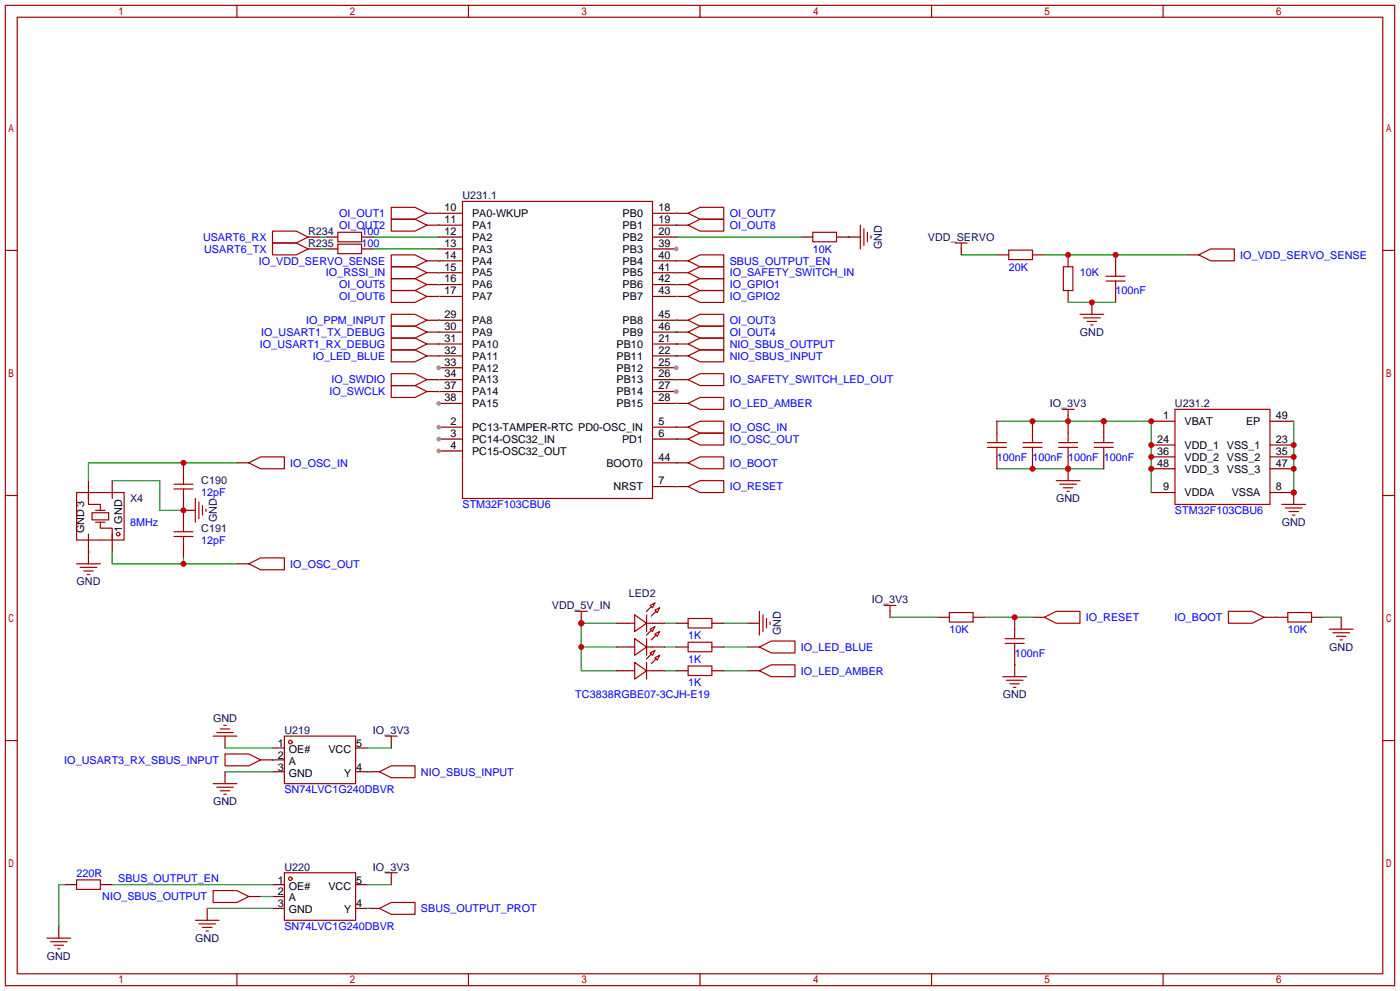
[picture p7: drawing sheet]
<svg xmlns="http://www.w3.org/2000/svg" width="299mm" height="212mm" viewBox="0 0 299 212" stroke-linecap="round" stroke-linejoin="round" font-family="sans-serif">
<g fill="none" stroke="#a10000" stroke-width=".25">
<path d="M1.1 1.1h297.2v209.6h-297.2zM3.7 3.7h292.1v204.5h-292.1zM50.7 1.1v2.6M100.2 1.1v2.6M149.7 1.1v2.6M199.3 1.1v2.6M248.8 1.1v2.6M1.1 53.5h2.6M204.3 51.9h2.6M205.6 51.9v1.3M215.8 53.5h5.1v2h-5.1zM227.5 57h2v5.1h-2z"/>
<path d="M236.6 59.1h4.1M238.6 57v2.1M256.4 54.5l2.6-1.3h5v2.6h-5zM295.8 53.5h2.5M236.6 60.1h4.1M238.6 60.1v2M1.1 105.9h2.6M295.8 105.9h2.5M1.1 158.3h2.6M295.8 158.3h2.5M50.7 208.2v2.5M100.2 208.2v2.5"/>
<path d="M149.7 208.2v2.5M199.3 208.2v2.5M248.8 208.2v2.5"/>
</g>
<path d="M205.6 53.2v1.3M213.2 54.5h2.6M220.9 54.5h2.5M228.5 54.5v2.5M238.6 54.5v2.5M253.9 54.5h2.5M228.5 62.1v2.5M238.6 62.1v2.5" fill="none" stroke="#870000" stroke-width=".25"/>
<path d="M223.4 54.5h30.5" fill="none" stroke="#008700" stroke-width=".25"/>
<g fill="#c00">
<circle cx="228.5" cy="54.5" r=".63"/>
<circle cx="238.6" cy="54.5" r=".63"/>
</g>
<path d="M205.6 54.5h7.6M228.5 64.6h10.1" fill="none" stroke="#008700" stroke-width=".25"/>
<path d="M233.6 64.6v2.6" fill="none" stroke="#870000" stroke-width=".25"/>
<circle cx="233.6" cy="64.6" r=".63" fill="#c00"/>
<g fill="none" stroke="#a10000" stroke-width=".25">
<path d="M231 67.2h5.1M231.8 67.9h3.5M232.5 68.7h2.1M233.3 69.5h.5M53.2 98.9l2.6-1.2h5v2.5h-5zM16.4 105.3h10.1v10.1h-10.1zM18.9 105.3v2.5h2.6v1.3M19.7 109.6h3.5v1.5h-3.5zM20.4 111.6h2.1M20.4 109.1h2.1M21.5 111.6v1.3h2.5v2.5M37.2 103.5h4.1"/>
<path d="M37.2 104.5h4.1M37.2 113.7h4.1M37.2 114.7h4.1M39.2 101.5v2M39.2 104.5v2.1M39.2 111.6v2.1M39.2 114.7v2M53.2 120.5l2.6-1.2h5v2.5h-5z"/>
<circle cx="25.3" cy="114.2" r=".38"/>
</g>
<path d="M39.2 98.9v2.6M50.7 98.9h2.5M18.9 102.7v3.9M18.9 114.2v3.8M24 102.7v3.9M24 114.2v3.8M39.2 106.6v5M39.2 116.7v2.6M50.7 120.5h2.5" fill="none" stroke="#870000" stroke-width=".25"/>
<path d="M24 102.7h10.2v6.4h5M24 118v2.5h26.7M39.2 119.3v1.2" fill="none" stroke="#008700" stroke-width=".25"/>
<circle cx="39.2" cy="120.5" r=".63" fill="#c00"/>
<path d="M50.7 98.9h-31.8v3.8" fill="none" stroke="#008700" stroke-width=".25"/>
<circle cx="39.2" cy="98.9" r=".63" fill="#c00"/>
<path d="M39.2 109.1h2.6" fill="none" stroke="#870000" stroke-width=".25"/>
<circle cx="39.2" cy="109.1" r=".63" fill="#c00"/>
<g fill="none" stroke="#a10000" stroke-width=".25">
<path d="M41.8 106.6v5M42.5 107.3v3.6M43.3 108.1v2M44.1 108.8v.5M16.4 120.5h5.1M17.1 121.3h3.6M17.9 122h2M18.7 122.8h.5M203.1 130.9h5.1v2.1h-5.1zM215 137.5h4.1M215 136.5h4.1M217 134.5v2"/>
<path d="M217 137.5v2.1M223.4 132l2.5-1.3h5.1v2.5h-5.1z"/>
</g>
<path d="M18.9 118v2.5M200.5 132h2.6M208.2 132h2.5M217 132v2.5M217 139.6v2.5M220.9 132h2.5" fill="none" stroke="#870000" stroke-width=".25"/>
<path d="M18.9 118h.1M210.7 132h10.2" fill="none" stroke="#008700" stroke-width=".25"/>
<circle cx="217" cy="132" r=".63" fill="#c00"/>
<path d="M159.9 138.3h2.5M159.9 133.2h2.5M190.4 130.7v1.3M159.9 143.4h2.5M217 142.1v2.6" fill="none" stroke="#870000" stroke-width=".25"/>
<path d="M162.4 138.3l2.6-1.3h5.1v2.6h-5.1zM162.4 130.7v5.1M163.2 131.4v3.6M164 132.2v2M164.7 133v.5M189.1 129.4h2.5M190.4 129.4v1.3M162.4 143.4l2.6-1.3h5.1v2.6h-5.1zM214.5 144.7h5.1M215.3 145.4h3.5M216 146.2h2.1M216.8 146.9h.5" fill="none" stroke="#a10000" stroke-width=".25"/>
<path d="M124.3 138.3h7.7M132 133.2h-7.7v10.2h7.7M190.4 132h10.1M217 142.1h.1" fill="none" stroke="#008700" stroke-width=".25"/>
<g fill="#c00">
<circle cx="124.3" cy="133.2" r=".63"/>
<circle cx="124.3" cy="138.3" r=".63"/>
</g>
<path d="M124.3 132v1.2" fill="none" stroke="#870000" stroke-width=".25"/>
<circle cx="124.3" cy="133.2" r=".63" fill="#c00"/>
<g fill="none" stroke="#a10000" stroke-width=".25">
<path d="M58.3 49.4h5.1l2.5 1.3-2.5 1.2h-5.1zM58.3 51.9h5.1l2.5 1.3-2.5 1.3h-5.1zM72.3 49.7h5v2h-5zM72.3 52.2h5v2h-5zM83.7 44.3h5.1l2.5 1.3-2.5 1.3h-5.1zM83.7 46.9h5.1l2.5 1.2-2.5 1.3h-5.1zM83.7 54.5h5.1l2.5 1.3-2.5 1.2h-5.1zM83.7 57h5.1l2.5 1.3-2.5 1.3h-5.1zM83.7 59.6h5.1l2.5 1.2-2.5 1.3h-5.1zM98.9 43.1h40.7v63.5h-40.7zM147.2 45.6l2.5-1.3h5.1v2.6h-5.1zM147.2 48.1l2.5-1.2h5.1v2.5h-5.1z"/>
<path d="M173.9 49.7h5v2h-5zM184 48.1v5.1M184.8 48.9v3.6M185.5 49.7v2M186.3 50.4v.5M83.7 62.1h5.1l2.5 1.3-2.5 1.2h-5.1zM83.7 67.2h5.1l2.5 1.3-2.5 1.2h-5.1zM83.7 69.7h5.1l2.5 1.3-2.5 1.3h-5.1zM83.7 72.3h5.1l2.5 1.2-2.5 1.3h-5.1zM83.7 79.9h5.1l2.5 1.3-2.5 1.2h-5.1zM147.2 60.8l2.5-1.2h5.1v2.5h-5.1zM147.2 63.4l2.5-1.3h5.1v2.5h-5.1z"/>
<path d="M147.2 68.5l2.5-1.3h5.1v2.5h-5.1zM147.2 71l2.5-1.3h5.1v2.6h-5.1zM147.2 73.5l2.5-1.2h5.1v2.5h-5.1zM147.2 76.1l2.5-1.3h5.1v2.5h-5.1zM83.7 82.4h5.1l2.5 1.3-2.5 1.3h-5.1zM147.2 98.9l2.5-1.2h5.1v2.5h-5.1zM147.2 91.3l2.5-1.3h5.1v2.6h-5.1zM147.2 93.9l2.5-1.3h5.1v2.5h-5.1zM147.2 104l2.5-1.3h5.1v2.6h-5.1zM123.1 130.7h2.5M124.3 130.7v1.3M134.5 138.3h1.3"/>
<path d="M134.5 133.2h1.3M135.8 136.5l2.5 1.8-2.5 1.8zM135.8 131.4l2.5 1.8-2.5 1.8zM138.3 138.3h1.3M138.3 131.4v3.6M138.3 136.5v3.6M138.3 133.2h1.3M139.1 134.5l1-.5-.5 1zM139.1 129.4l1-.5-.5 1zM139.1 139.6l1-.5-.5 1zM139.3 134.7l-1 1.1M139.3 129.7l-1 1"/>
<path d="M139.3 139.8l-1 1M140.1 135.5l1-.5-.5 1zM140.1 130.4l1-.5-.5 1zM140.3 135.8l-1 1M140.3 130.7l-1 1M147.2 132.2h5.1v2h-5.1zM147.2 137.3h5.1v2h-5.1zM45.6 157.4h5.1M46.4 156.6h3.5M47.1 155.8h2M47.9 155.1h.5M60.8 157.4h15.3v10.1h-15.3z"/>
<path d="M82.4 157.4h2.6M83.7 157.4v1.2M134.5 143.4h1.3M135.8 141.6l2.5 1.8-2.5 1.8zM138.3 141.6v3.6M138.3 143.4h1.3M140.1 140.6l1-.5-.5 1zM140.3 140.8l-1 1.1M147.2 142.4h5.1v2h-5.1zM45.6 167.5h5.1M46.4 168.3h3.5M47.1 169h2"/>
<path d="M47.9 169.8h.5M48.1 161.2h5.1l2.6 1.2-2.6 1.3h-5.1zM81.2 165l2.5-1.3h5.1v2.5h-5.1zM16.4 188.1h5.1v2h-5.1zM41.8 196.7h5.1M42.5 197.5h3.6M43.3 198.2h2M44.1 199h.5M45.6 190.4h5.1l2.5 1.2-2.5 1.3h-5.1zM60.8 186.6h15.3v10.1h-15.3zM81.2 194.2l2.5-1.3h5.1v2.6h-5.1zM82.4 186.6h2.6"/>
<path d="M83.7 186.6v1.2M10 200.5h5.1M10.8 201.3h3.6M11.6 202.1h2M12.3 202.8h.5"/>
<circle cx="62.1" cy="158.6" r=".38"/>
<circle cx="62.1" cy="187.8" r=".38"/>
</g>
<g fill="none" stroke="#870000" stroke-width=".25">
<path d="M65.9 50.7h2.6M65.9 53.2h2.6M69.7 50.7h2.6M69.7 53.2h2.6M77.3 50.7h2.6M77.3 53.2h2.6M91.3 45.6h7.6M91.3 48.1h7.6M91.3 55.8h7.6M91.3 58.3h7.6M93.9 50.7h5M93.9 53.2h5"/>
<path d="M144.7 45.6h2.5M144.7 48.1h2.5M171.3 50.7h2.6M178.9 50.7h5.1M91.3 60.8h7.6M91.3 63.4h7.6M91.3 68.5h7.6M91.3 71h7.6M91.3 73.5h7.6M93.9 76.1h5M93.9 78.6h5M144.7 60.8h2.5"/>
<path d="M144.7 63.4h2.5M144.7 68.5h2.5M144.7 71h2.5M144.7 73.5h2.5M144.7 76.1h2.5M91.3 81.2h2.6M91.3 83.7h2.6M139.6 98.9h7.6M139.6 91.3h7.6M139.6 93.9h7.6M139.6 104h7.6M132 133.2h2.5"/>
<path d="M132 138.3h2.5M139.6 133.2h2.5M139.6 138.3h2.5M144.7 133.2h2.5M144.7 138.3h2.5M152.3 133.2h2.5M152.3 138.3h2.5M48.1 157.4v2.5M58.3 159.9h2.5M76.1 159.9h2.5M83.7 158.6v1.3M132 143.4h2.5"/>
<path d="M139.6 143.4h2.5M144.7 143.4h2.5M152.3 143.4h2.5M48.1 165v2.5M55.8 162.4h5M58.3 165h2.5M76.1 165h5.1M12.6 198v2.5M13.8 189.1h2.6M21.5 189.1h2.5M44.3 194.2v2.5M53.2 191.6h2.6"/>
<path d="M58.3 189.1h2.5M58.3 194.2h2.5M58.3 191.6h2.5M76.1 189.1h2.5M76.1 194.2h5.1M83.7 187.8v1.3"/>
</g>
<g fill="none" stroke="#008700" stroke-width=".25">
<path d="M68.5 50.7h1.2M68.5 53.2h1.2M79.9 50.7h14M79.9 53.2h14M144.7 50.7h26.6M181.5 50.7h.1M142.1 133.2h2.6M142.1 138.3h2.6M154.8 133.2h5.1M154.8 138.3h5.1M48.1 159.9h10.2M78.6 159.9h5.1"/>
<path d="M142.1 143.4h2.6M154.8 143.4h5.1M48.1 165h10.2M58.3 162.4h.1M78.6 165h.1M13.8 189.1h-1.2v8.9M24 189.1h34.3M44.3 194.2h14M55.8 191.6h2.5M78.6 194.2h.1M78.6 189.1h5.1"/>
</g>
<circle cx="93.9" cy="78.6" r=".51" fill="#999"/>
<path d="M93.9 81.2h5M93.9 83.7h5M93.9 86.2h5" fill="none" stroke="#870000" stroke-width=".25"/>
<circle cx="93.9" cy="86.2" r=".51" fill="#999"/>
<path d="M139.6 45.6h5.1M139.6 48.1h5.1M139.6 50.7h5.1M139.6 53.2h5.1" fill="none" stroke="#870000" stroke-width=".25"/>
<circle cx="144.7" cy="53.2" r=".51" fill="#999"/>
<path d="M139.6 55.8h5.1M139.6 58.3h5.1M139.6 60.8h5.1M139.6 63.4h5.1M139.6 68.5h5.1M139.6 71h5.1M139.6 73.5h5.1M139.6 76.1h5.1M139.6 78.6h5.1" fill="none" stroke="#870000" stroke-width=".25"/>
<circle cx="144.7" cy="78.6" r=".51" fill="#999"/>
<path d="M139.6 81.2h5.1M139.6 83.7h5.1" fill="none" stroke="#870000" stroke-width=".25"/>
<circle cx="144.7" cy="83.7" r=".51" fill="#999"/>
<path d="M93.9 91.3h5M139.6 86.2h5.1" fill="none" stroke="#870000" stroke-width=".25"/>
<circle cx="93.9" cy="91.3" r=".51" fill="#999"/>
<path d="M93.9 93.9h5" fill="none" stroke="#870000" stroke-width=".25"/>
<circle cx="93.9" cy="93.9" r=".51" fill="#999"/>
<path d="M93.9 96.4h5" fill="none" stroke="#870000" stroke-width=".25"/>
<circle cx="93.9" cy="96.4" r=".51" fill="#999"/>
<path d="M218.8 95.6h4.1M218.8 94.6h4.1M220.9 92.6v2M220.9 95.6v2.1M226.4 95.6h4.1M226.4 94.6h4.1M227.2 87.5h2.5M228.5 87.5v1.3M228.5 92.6v2M228.5 95.6v2.1M251.3 87.5h20.4v20.3h-20.4z" fill="none" stroke="#a10000" stroke-width=".25"/>
<g fill="none" stroke="#870000" stroke-width=".25">
<path d="M220.9 90v2.6M220.9 97.7v2.5M228.5 88.8v3.8M228.5 97.7v2.5M246.3 90h5M246.3 95.1h5M246.3 97.7h5M271.7 90h5M271.7 95.1h5M271.7 97.7h5M246.3 100.2h5M246.3 105.3h5"/>
<path d="M271.7 100.2h5M271.7 105.3h5"/>
</g>
<g fill="none" stroke="#008700" stroke-width=".25">
<path d="M93.9 45.6h.1M93.9 48.1h.1M93.9 55.8h.1M93.9 58.3h.1M144.7 45.6h.1M144.7 48.1h.1M93.9 60.8h.1M93.9 63.4h.1M93.9 68.5h.1M93.9 71h.1M93.9 73.5h.1M144.7 60.8h.1"/>
<path d="M144.7 63.4h.1M144.7 68.5h.1M144.7 71h.1M144.7 73.5h.1M144.7 76.1h.1M93.9 81.2h.1M93.9 83.7h.1M144.7 98.9h.1M144.7 91.3h.1M144.7 93.9h.1M213.2 90h33.1v15.3M144.7 104h.1"/>
</g>
<g fill="#c00">
<circle cx="246.3" cy="90" r=".63"/>
<circle cx="246.3" cy="95.1" r=".63"/>
<circle cx="236.1" cy="90" r=".63"/>
<circle cx="228.5" cy="90" r=".63"/>
<circle cx="220.9" cy="90" r=".63"/>
<circle cx="246.3" cy="97.7" r=".63"/>
<circle cx="246.3" cy="100.2" r=".63"/>
</g>
<path d="M213.2 100.2h22.9" fill="none" stroke="#008700" stroke-width=".25"/>
<g fill="#c00">
<circle cx="220.9" cy="100.2" r=".63"/>
<circle cx="228.5" cy="100.2" r=".63"/>
</g>
<path d="M228.5 100.2v2.5" fill="none" stroke="#870000" stroke-width=".25"/>
<circle cx="228.5" cy="100.2" r=".63" fill="#c00"/>
<path d="M211.2 95.6h4.1M211.2 94.6h4.1M213.2 92.6v2M213.2 95.6v2.1M225.9 102.7h5.1M226.7 103.5h3.6M227.5 104.3h2M228.2 105h.5" fill="none" stroke="#a10000" stroke-width=".25"/>
<path d="M213.2 90v2.6M213.2 97.7v2.5" fill="none" stroke="#870000" stroke-width=".25"/>
<path d="M276.7 90v15.3" fill="none" stroke="#008700" stroke-width=".25"/>
<g fill="#c00">
<circle cx="276.7" cy="95.1" r=".63"/>
<circle cx="276.7" cy="97.7" r=".63"/>
<circle cx="276.7" cy="100.2" r=".63"/>
<circle cx="276.7" cy="105.3" r=".63"/>
</g>
<path d="M276.7 105.3v2.5" fill="none" stroke="#870000" stroke-width=".25"/>
<circle cx="276.7" cy="105.3" r=".63" fill="#c00"/>
<g fill="none" stroke="#a10000" stroke-width=".25">
<path d="M147.2 58.3l2.5-1.3h5.1v2.6h-5.1zM147.2 55.8l2.5-1.3h5.1v2.5h-5.1zM83.7 74.8h5.1l2.5 1.3-2.5 1.2h-5.1zM147.2 81.2l2.5-1.3h5.1v2.5h-5.1zM234.1 95.6h4M234.1 94.6h4M236.1 92.6v2M274.2 107.8h5.1M275 108.6h3.5M275.7 109.3h2M276.5 110.1h.5M262.8 130.7h5l2.6 1.3-2.6 1.2h-5z"/>
<path d="M275.5 130.9h5v2.1h-5zM284.4 134.5h5M285.1 135.3h3.6M285.9 136h2M286.6 136.8h.5"/>
</g>
<path d="M144.7 58.3h2.5M144.7 55.8h2.5M91.3 76.1h2.6M144.7 81.2h2.5M236.1 90v2.6M236.1 97.7v2.5M270.4 132h5.1M280.5 132h2.6M286.9 132v2.5" fill="none" stroke="#870000" stroke-width=".25"/>
<path d="M144.7 58.3h.1M144.7 55.8h.1M93.9 76.1h.1M144.7 81.2h.1M272.9 132h.1M283.1 132h3.8" fill="none" stroke="#008700" stroke-width=".25"/>
<circle cx="236.1" cy="90" r=".63" fill="#c00"/>
<path d="M147.2 86.2l2.5-1.2h5.1v2.5h-5.1zM236.1 95.6v2.1" fill="none" stroke="#a10000" stroke-width=".25"/>
<path d="M144.7 86.2h2.5" fill="none" stroke="#870000" stroke-width=".25"/>
<path d="M144.7 86.2h.1" fill="none" stroke="#008700" stroke-width=".25"/>
<g font-size="2.3" fill="#00f">
<text x="72.5" y="46.4">OI_OUT1</text>
<text x="156.1" y="46.4">OI_OUT7</text>
<text x="43.4" y="51.5">USART6_RX</text>
<text x="72.5" y="48.9">OI_OUT2</text>
<text x="77.3" y="50.2">100</text>
<text x="77.3" y="52.8">100</text>
<text x="156.1" y="48.9">OI_OUT8</text>
<text x="43.7" y="54">USART6_TX</text>
<text x="55.3" y="56.6">IO_VDD_SERVO_SENSE</text>
<text x="69.7" y="59.1">IO_RSSI_IN</text>
<text x="156.1" y="59.1">IO_SAFETY_SWITCH_IN</text>
<text x="156.1" y="56.6">SBUS_OUTPUT_EN</text>
<text x="173.9" y="54">10K</text>
<text x="215.8" y="57.8">20K</text>
<text x="231" y="59.1">10K</text>
<text x="265.3" y="55.3">IO_VDD_SERVO_SENSE</text>
<text x="72.5" y="61.6">OI_OUT5</text>
<text x="72.5" y="64.2">OI_OUT6</text>
<text x="156.1" y="61.6">IO_GPIO1</text>
<text x="156.1" y="64.2">IO_GPIO2</text>
<text x="238.6" y="62.9">100nF</text>
<text x="55.9" y="71.8">IO_USART1_TX_DEBUG</text>
<text x="65.5" y="69.3">IO_PPM_INPUT</text>
<text x="156.1" y="69.3">OI_OUT3</text>
<text x="156.1" y="71.8">OI_OUT4</text>
<text x="55.6" y="74.3">IO_USART1_RX_DEBUG</text>
<text x="66.9" y="76.9">IO_LED_BLUE</text>
<text x="156.1" y="74.3">NIO_SBUS_OUTPUT</text>
<text x="156.1" y="76.9">NIO_SBUS_INPUT</text>
<text x="70.9" y="82">IO_SWDIO</text>
<text x="156.1" y="82">IO_SAFETY_SWITCH_LED_OUT</text>
<text x="70.5" y="84.5">IO_SWCLK</text>
<text x="156.1" y="87">IO_LED_AMBER</text>
<text x="156.1" y="92.1">IO_OSC_IN</text>
<text x="156.1" y="94.7">IO_OSC_OUT</text>
<text x="62.1" y="99.7">IO_OSC_IN</text>
<text x="156.1" y="99.7">IO_BOOT</text>
<text x="213.2" y="98.5">100nF</text>
<text x="220.9" y="98.5">100nF</text>
<text x="228.5" y="98.5">100nF</text>
<text x="236.1" y="98.5">100nF</text>
<text x="43.1" y="106.1">12pF</text>
<text x="156.1" y="104.8">IO_RESET</text>
<text x="27.8" y="112.4">8MHz</text>
<text x="98.9" y="108.6">STM32F103CBU6</text>
<text x="251.3" y="109.9">STM32F103CBU6</text>
<text x="43.1" y="116.3">12pF</text>
<text x="62.1" y="121.3">IO_OSC_OUT</text>
<text x="147.2" y="136.6">1K</text>
<text x="203.1" y="135.3">10K</text>
<text x="232.3" y="132.8">IO_RESET</text>
<text x="251.2" y="132.8">IO_BOOT</text>
<text x="275.5" y="135.3">10K</text>
<text x="147.2" y="141.7">1K</text>
<text x="171.3" y="139.1">IO_LED_BLUE</text>
<text x="217" y="140.4">100nF</text>
<text x="123.1" y="149.3">TC3838RGBE07-3CJH-E19</text>
<text x="147.2" y="146.7">1K</text>
<text x="171.3" y="144.2">IO_LED_AMBER</text>
<text x="13.8" y="163.2">IO_USART3_RX_SBUS_INPUT</text>
<text x="90" y="165.8">NIO_SBUS_INPUT</text>
<text x="60.8" y="169.6">SN74LVC1G240DBVR</text>
<text x="16.4" y="187.4">220R</text>
<text x="25.3" y="188.6">SBUS_OUTPUT_EN</text>
<text x="21.9" y="192.5">NIO_SBUS_OUTPUT</text>
<text x="90" y="195">SBUS_OUTPUT_PROT</text>
<text x="60.8" y="198.8">SN74LVC1G240DBVR</text>
</g>
<g font-size="2.3">
<text x="95.1" y="45.1">10</text>
<text x="95.1" y="47.7">11</text>
<text x="101" y="46.4">PA0-WKUP</text>
<text x="133.2" y="46.4">PB0</text>
<text x="140.8" y="45.1">18</text>
<text x="140.8" y="47.7">19</text>
<text x="95.1" y="50.2">12</text>
<text x="95.1" y="52.8">13</text>
<text x="101" y="48.9">PA1</text>
<text x="101" y="51.5">PA2</text>
<text x="133.2" y="48.9">PB1</text>
<text x="133.2" y="51.5">PB2</text>
<text x="140.8" y="50.2">20</text>
<text x="140.8" y="52.8">39</text>
<text x="95.1" y="55.3">14</text>
<text x="95.1" y="57.8">15</text>
<text x="101" y="54">PA3</text>
<text x="101" y="56.6">PA4</text>
<text x="101" y="59.1">PA5</text>
<text x="133.2" y="54">PB3</text>
<text x="133.2" y="56.6">PB4</text>
<text x="133.2" y="59.1">PB5</text>
<text x="140.8" y="55.3">40</text>
<text x="140.8" y="57.8">41</text>
<text x="95.1" y="60.4">16</text>
<text x="95.1" y="62.9">17</text>
<text x="101" y="61.6">PA6</text>
<text x="101" y="64.2">PA7</text>
<text x="133.2" y="61.6">PB6</text>
<text x="133.2" y="64.2">PB7</text>
<text x="140.8" y="60.4">42</text>
<text x="140.8" y="62.9">43</text>
<text x="95.1" y="68">29</text>
<text x="95.1" y="70.5">30</text>
<text x="101" y="69.3">PA8</text>
<text x="101" y="71.8">PA9</text>
<text x="133.2" y="69.3">PB8</text>
<text x="133.2" y="71.8">PB9</text>
<text x="140.8" y="68">45</text>
<text x="140.8" y="70.5">46</text>
<text x="95.1" y="73.1">31</text>
<text x="95.1" y="75.6">32</text>
<text x="101" y="74.3">PA10</text>
<text x="101" y="76.9">PA11</text>
<text x="131.9" y="74.3">PB10</text>
<text x="131.9" y="76.9">PB11</text>
<text x="140.8" y="73.1">21</text>
<text x="140.8" y="75.6">22</text>
<text x="95.1" y="78.2">33</text>
<text x="95.1" y="80.7">34</text>
<text x="95.1" y="83.2">37</text>
<text x="101" y="79.4">PA12</text>
<text x="101" y="82">PA13</text>
<text x="131.9" y="79.4">PB12</text>
<text x="131.9" y="82">PB13</text>
<text x="140.8" y="78.2">25</text>
<text x="140.8" y="80.7">26</text>
<text x="140.8" y="83.2">27</text>
<text x="95.1" y="85.8">38</text>
<text x="101" y="84.5">PA14</text>
<text x="101" y="87">PA15</text>
<text x="131.9" y="84.5">PB14</text>
<text x="131.9" y="87">PB15</text>
<text x="140.8" y="85.8">28</text>
<text x="248.8" y="89.6">1</text>
<text x="272.9" y="89.6">49</text>
<text x="96.4" y="90.9">2</text>
<text x="96.4" y="93.4">3</text>
<text x="96.4" y="95.9">4</text>
<text x="101" y="92.1">PC13-TAMPER-RTC PD0-OSC_IN</text>
<text x="101" y="94.7">PC14-OSC32_IN</text>
<text x="133.1" y="94.7">PD1</text>
<text x="140.8" y="90.9">5</text>
<text x="140.8" y="93.4">6</text>
<text x="247.5" y="94.7">24</text>
<text x="253.4" y="90.9">VBAT</text>
<text x="253.4" y="95.9">VDD_1</text>
<text x="262.4" y="95.9">VSS_1</text>
<text x="266.5" y="90.9">EP</text>
<text x="272.9" y="94.7">23</text>
<text x="101" y="97.2">PC15-OSC32_OUT</text>
<text x="129.7" y="99.7">BOOT0</text>
<text x="140.8" y="98.5">44</text>
<text x="247.5" y="97.2">36</text>
<text x="247.5" y="99.7">48</text>
<text x="253.4" y="98.5">VDD_2</text>
<text x="253.4" y="101">VDD_3</text>
<text x="262.4" y="98.5">VSS_2</text>
<text x="262.4" y="101">VSS_3</text>
<text x="272.9" y="97.2">35</text>
<text x="272.9" y="99.7">47</text>
<text x="131.3" y="104.8">NRST</text>
<text x="140.8" y="103.6">7</text>
<text x="248.8" y="104.8">9</text>
<text x="253.4" y="106.1">VDDA</text>
<text x="263.5" y="106.1">VSSA</text>
<text x="272.9" y="104.8">8</text>
<text x="18" y="113.9" transform="rotate(-90 18 113.9)">GND 3</text>
<text x="26.1" y="113.7" transform="rotate(-90 26.1 113.7)">1 GND</text>
<text x="59.4" y="159.7">1</text>
<text x="61.8" y="160.9">OE#</text>
<text x="70.3" y="160.9">VCC</text>
<text x="76.2" y="159.7">5</text>
<text x="59.4" y="164.7">3</text>
<text x="59.4" y="162.2">2</text>
<text x="61.8" y="166">GND</text>
<text x="61.8" y="163.5">A</text>
<text x="73.6" y="166">Y</text>
<text x="76.2" y="164.7">4</text>
<text x="59.4" y="188.9">1</text>
<text x="59.4" y="191.4">2</text>
<text x="61.8" y="190.1">OE#</text>
<text x="70.3" y="190.1">VCC</text>
<text x="76.2" y="188.9">5</text>
<text x="59.4" y="194">3</text>
<text x="61.8" y="195.2">GND</text>
<text x="61.8" y="192.7">A</text>
<text x="73.6" y="195.2">Y</text>
<text x="76.2" y="194">4</text>
</g>
<g font-size="2.3" fill="#000080">
<text x="98.9" y="42.6">U231.1</text>
<text x="65.9" y="50.2">R234</text>
<text x="65.9" y="52.8">R235</text>
<text x="188.6" y="53.2" transform="rotate(-90 188.6 53.2)">GND</text>
<text x="198.5" y="51.5">VDD_SERVO</text>
<text x="231" y="71.8">GND</text>
<text x="224.6" y="87">IO_3V3</text>
<text x="251.3" y="87">U231.2</text>
<text x="27.8" y="107.4">X4</text>
<text x="43.1" y="103.6">C190</text>
<text x="225.9" y="107.4">GND</text>
<text x="43.1" y="113.7">C191</text>
<text x="46.4" y="111.7" transform="rotate(-90 46.4 111.7)">GND</text>
<text x="274.2" y="112.4">GND</text>
<text x="16.4" y="125.1">GND</text>
<text x="118" y="130.2">VDD_5V_IN</text>
<text x="134.5" y="127.7">LED2</text>
<text x="186.5" y="129">IO_3V3</text>
<text x="167.1" y="135.8" transform="rotate(-90 167.1 135.8)">GND</text>
<text x="284.3" y="139.1">GND</text>
<text x="214.5" y="149.3">GND</text>
<text x="45.6" y="154.4">GND</text>
<text x="60.8" y="156.9">U219</text>
<text x="79.8" y="156.9">IO_3V3</text>
<text x="45.6" y="172.1">GND</text>
<text x="60.8" y="186.1">U220</text>
<text x="79.8" y="186.1">IO_3V3</text>
<text x="41.8" y="201.3">GND</text>
<text x="10" y="205.2">GND</text>
</g>
</svg>
